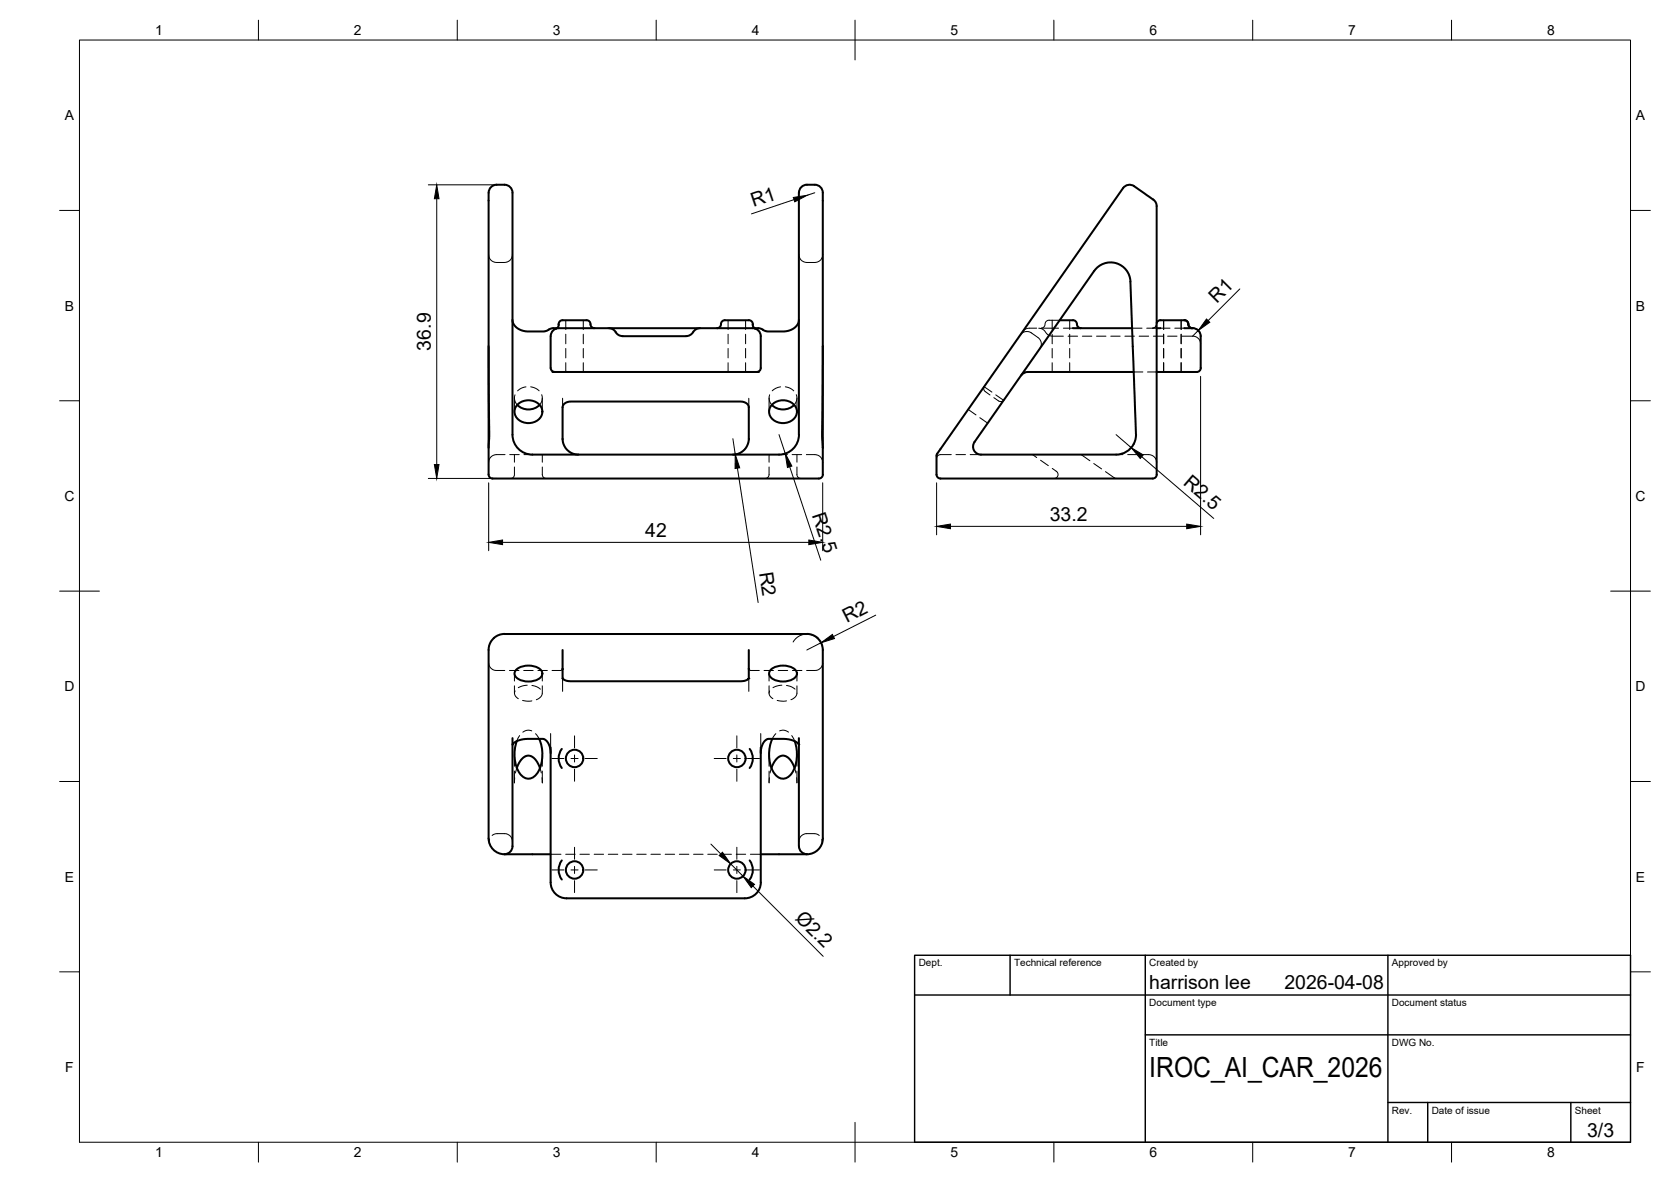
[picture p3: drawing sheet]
<svg xmlns="http://www.w3.org/2000/svg" width="420mm" height="297mm" viewBox="0 0 420 297" stroke-linecap="round" stroke-linejoin="round" font-family="sans-serif">
<!-- layer: Hidden -->
<g fill="none" stroke="#000" stroke-width=".25">
<path d="M122.9 64a2.02 2.02 0 0 0 2 2h2a2 2 0 0 0 2-2M200.9 64a2 2 0 0 0 2 2h2a2 2 0 0 0 2-2M129.5 99.2l-.1 1.4 .6 1.2M132.2 97.2l-1.1 .4-.9 .6M133.4 97.2l1.2 .4 1 .6M136.2 99.2l.1 1.4-.6 1.2M140 82.5h.5M142.3 80.5v2.3M142.3 84v2.4M142.3 87.6v2.3M142.3 91.2v2.3M146.7 80.5v2.3"/>
<path d="M146.7 84v2.4M146.7 87.6v2.3M146.7 91.2v2.3M183.1 80.5v2.3M183.1 84v2.4M183.1 87.6v2.3M183.1 91.2v2.3M187.5 80.5v2.3M187.5 84v2.4M187.5 87.6v2.3M187.5 91.2v2.3M189.3 82.5h.1"/>
<path d="M189.3 82.5h.4M193.5 99.2l-.1 1.4 .7 1.2M196.3 97.2l-1.2 .4-.9 .6M197.5 97.2l1.2 .4 .9 .6M200.2 99.2l.1 1.4-.6 1.2M247.4 97.2l2 1.3M247.5 97.1a.99 .99 0 0 0 .3 1.3l1.1 .9M249.9 99.9l1.2 .8a.99 .99 0 0 0 1.3-.2M250.4 99.2l2 1.4M256.6 84.2a1.97 1.97 0 0 1 2.7-.5l1.7 1.1a1.97 1.97 0 0 1 .5 2.8M260.7 82.5a4 4 0 0 0-3.6 .8M261.2 82.5a2.69 2.69 0 0 1 2.2 1.5l1.2 .5h2.8"/>
<path d="M261.9 82.5h4.3M264.6 80.5v2.3M264.6 84v2.4M264.6 87.6v2.3M264.6 91.2v2.3M266.5 80.5h-2.7a1.13 1.13 0 0 0-1.1 1.4l-.4 .4-.5 .2M267.4 82.5h2.4M268.6 84.5h2.4M269 80.5v2.3M269 84v2.4M269 87.6v2.3M269 91.2v2.3"/>
<path d="M272.1 84.5h2.4M275.7 84.5h2.4M279.3 84.5h2.4M282.9 84.5h2.3M284.6 82.5h2.5M285.1 93.5h2.3M286.4 84.5h2.4M288.3 82.5h2.5M288.5 93.5h2.3M290 84.5h2.4M291.8 82.5h2.4M291.8 80.5a1.12 1.12 0 0 0-1.1 1.3l-.4 .5-.5 .2a1.11 1.11 0 0 0 1-1.3"/>
<path d="M292.6 80.5v2.3M292.6 84v2.4M292.6 87.6v2.3M292.6 91.2v2.3M293.6 84.5h2.4M295.4 82.5h2.4M297 80.5v2.3M297 84v2.4M297 87.6v2.3M297 91.2v2.3M297.2 84.5h2.7a2 2 0 0 1 2 2M127 114.2h-2.1a2.02 2.02 0 0 0-2 2.1"/>
<path d="M128.2 114.2h2.4M129.3 117.4v1.9a1 1 0 0 1-.9 1M129.3 100v3.5M129.3 114.2v1.9M131.7 114.2h2.2M136.4 117.4v1.9a1.01 1.01 0 0 0 1 1M136.4 100v3.5M136.4 114.2v1.9M141.5 100.1v2.3M188.3 100.1v2.3M193.4 117.4v1.9a1.01 1.01 0 0 1-1 1M193.4 100v3.5"/>
<path d="M193.4 114.2v1.9M195.9 114.2h2.1M199.2 114.2h2.4M200.4 117.4v1.9a1 1 0 0 0 1 1M200.4 100v3.5M200.4 114.2v1.9M202.8 114.2h2.1a2 2 0 0 1 2 2.1M239.2 114.2h-2.7a1 1 0 0 0-1 1.1M240.4 114.2h2.4M243.4 102.9l2 1.4M243.9 114.2h2.8M246.4 105l1.9 1.3"/>
<path d="M259.6 114.2l1.1 .8M261.6 115.7l2 1.3M264.6 117.7l1 .7a.99 .99 0 0 1 .4 1.2 .99 .99 0 0 1-1 .7M271.8 114.2l2.2 1.6M275 116.5l2 1.3M278 118.5l2.3 1.6 .4 .2M280.6 114.2h1.7M283.5 114.2h2.4M287.1 114.2a3.9 3.9 0 0 1 2.8 .4l.6 .5 .3 1.2M122.9 166.5a1.97 1.97 0 0 0 2 2h2M128.1 168.5h2.4M129.3 169.3v1.8"/>
<path d="M129.3 172.3v1.9M129.5 173.6a1.45 1.45 0 0 0 .8 2M131.4 176l2.3 .1M131.7 168.5h2.3M132.6 172.2l-1.2 .2-1.1 .4M133.8 172.3l1.2 .3 .9 .6M135.3 168.5h2.3M136.4 172.3v1.9l-.2 .6-.5 .6-.8 .4M136.4 169.3v1.8M141.5 170.5h.1M141.5 170.5v3.2M141.5 168.1l-.5 .4h-2.2"/>
<path d="M188.3 168.1l.4 .4h2.2M188.3 170.5h.1M188.3 170.5v3.2M192.1 168.5h2.4M193.4 169.3v1.8M193.4 172.3v1.9M193.5 173.6a1.45 1.45 0 0 0 .8 2M195.4 176l2.4 .1M195.7 168.5h2.4M196.6 172.2l-1.1 .2-1.1 .4M197.8 172.3l1.2 .3 .9 .6M199.2 168.5h2.4"/>
<path d="M200.4 172.3v1.9l-.2 .6-.5 .6-.8 .4M200.4 169.3v1.8M206.9 166.5a1.97 1.97 0 0 1-2 2h-2.1M128.9 187.1h.1M129.3 193.8v2.9l.1-1.3M129.3 189.6v3M129.9 193l-.3 1.3M130.7 184.9l-.8 1.4M133.7 183.7l-1-.2-1.2 .5M134.7 184.4l.9 1.3M135.8 193l.3 1.3M136.4 193.8v2.9l-.1-1.3"/>
<path d="M136.4 189.6v3M138.5 184.3v3.5M191.3 184.3v3.5M193.4 193.8v2.9v-1.3M193.4 189.6v3M194 193l-.4 1.3M195.1 184.4l-.9 1.3M196 183.7l1.1-.2 1.2 .5M199.1 184.9l.7 1.4M199.8 193l.3 1.3M200.4 193.8v2.9l-.1-1.3M200.4 189.6v3"/>
<path d="M200.9 187.1h.1M123.1 210.9l.1 1.4M123.7 210l1.3-.5a3.7 3.7 0 0 1 3 .3l.5 .6 .4 1.1M138.5 214.7h2.6M142.2 214.7h2.4M145.8 214.7h2.4M149.4 214.7h2.4M153 214.7h2.3M156.5 214.7h2.4M160.1 214.7h2.4M163.7 214.7h2.4M167.3 214.7h2.3"/>
<path d="M170.8 214.7h2.4M174.4 214.7h2.4M178 214.7h2.3M181.5 214.7h2.4M185.1 214.7h2.4M188.7 214.7h2.6M206 210l-1.3-.5a3.7 3.7 0 0 0-2.9 .3l-.6 .6-.3 1.1M206.6 210.9l-.1 1.4"/>
</g>
<!-- layer: Visible -->
<g fill="none" stroke="#000" stroke-width=".51">
<path d="M122.9 48.4v70.8a1.5 1.5 0 0 0 1.8 1.1h80.3a1.81 1.81 0 0 0 1.8-.7l.1-7.1M124.9 46.4a3.6 3.6 0 0 1 3.4 .6l.5 .9 .1 .5M124.9 46.4a2 2 0 0 0-2 2M128.9 48.4v60.8a5 5 0 0 0 5 5M200.9 48.4v60.8a5 5 0 0 1-5 5h-62M200.9 48.4a2 2 0 0 1 2-2 3.6 3.6 0 0 1 3.4 .6l.5 .9 .1 .5M206.9 48.4v38.6M285.2 46.8l4.3 3a2.45 2.45 0 0 1 1.3 2l.1 67.4a1.53 1.53 0 0 1-2 1.1h-51.5a1.53 1.53 0 0 1-1.9-1.1v-4.6l.2-.6 46.7-66.7a2.01 2.01 0 0 1 2.8-.5M122.9 87l.1 21.4-.1 4.1M128.9 80.4l.1 .8 .6 .9 .8 .6 1.1 .4 1 .2h4.2l.9-.2a3.3 3.3 0 0 1 2.4-.6M138.9 93.5h.6M139.5 93.5h51.3"/>
<path d="M139.5 93.5a1.04 1.04 0 0 1-1-1v-8a2.29 2.29 0 0 1 2.9-2h47a2.64 2.64 0 0 1 2.8 1.4l.1 8.6a1.01 1.01 0 0 1-1 1M141.5 80.5h5.1a1.85 1.85 0 0 1 1.8 .6 1.21 1.21 0 0 0 1.1 1.4M141.5 80.5a1.19 1.19 0 0 0-1.1 1.4l-.6 .7M153.1 82.5l1.2 .4 1.1 1.2 1.1 .4h16l1.2-.4 1.5-1.5 .8-.1M180.3 82.5a1.15 1.15 0 0 0 1.1-1.4 2.13 2.13 0 0 1 2.1-.6h3.9a1.85 1.85 0 0 1 1.8 .6l.1 .8 .6 .7M200.9 80.4l-.2 .8-.6 .9-.8 .6-1.1 .4-1 .2h-4.2l-.9-.2a3.3 3.3 0 0 0-2.4-.6M206.9 87v25.5M206.9 87l-.2 21.4 .2 4.1M266.5 80.5h2.4a1.8 1.8 0 0 1 1.8 .6 1.25 1.25 0 0 0 1.1 1.4M269.8 82.5h14.8M285.1 93.5h-25a3.7 3.7 0 0 0-3.3 .8M290.8 82.5h1"/>
<path d="M290.8 81.2a2.01 2.01 0 0 1 2.2-.7h4.2a1.37 1.37 0 0 1 1.7 1.4l.5 .5 .4 .1M297.8 82.5h1.2a2.64 2.64 0 0 1 2.8 1.4l.1 8.6a1.5 1.5 0 0 1-1.9 1h-9.2M297.8 80.5a1.01 1.01 0 0 1 1 1M130 101.9a3.8 3.8 0 0 1 6.3 1 3.2 3.2 0 0 1-4.1 3.4 2.77 2.77 0 0 1-2.2-4.4zM130.1 101.8a4 4 0 0 0 5.6 0M188.3 110.2v-7.9l-.5-.8-.8-.5-43.8-.1-1.2 .5-.5 .9v8.7l.6 1.5 1 1 1 .5 1.4 .2M188.3 110.2l-.2 1.3-.9 1.5-1.4 1-1.5 .2M194 101.9a3.8 3.8 0 0 1 6.3 1 3.2 3.2 0 0 1-4.1 3.4 2.77 2.77 0 0 1-2.2-4.4zM194.1 101.8a4 4 0 0 0 5.6 0M245 111.1a2 2 0 0 0 1.7 3.1h33.9a4.9 4.9 0 0 0 5-4.4l-1.4-39a5 5 0 0 0-3.5-4.7 5 5 0 0 0-5.6 2l-30.1 43M126.9 159.3h76M126.9 159.3a4.1 4.1 0 0 0-3.7 2.4l-.3 1.4v47.6"/>
<path d="M202.9 159.3a4.1 4.1 0 0 1 3.7 2.5l.3 1.3v47.6M129.7 168.4a5 5 0 0 1 6.3 0 1.53 1.53 0 0 1-.9 2.4 5.1 5.1 0 0 1-5.4-.7 1.26 1.26 0 0 1 0-1.7zM141.5 163.4v7.1l.7 .5 1.1 .2 43.7-.1 .9-.3 .4-.3v-7.1M141.5 168.1v.1M188.3 168.1h.1M188.3 168.1v.1M193.7 168.4a5 5 0 0 1 6.3 0 1.53 1.53 0 0 1-.9 2.4 5.1 5.1 0 0 1-5.4-.7 1.26 1.26 0 0 1 0-1.7zM128.9 185.5v27.2a2 2 0 0 1-2 2M128.9 187.1l.9-.8 1.8-.5 5-.1 .8 .5 .6 .8 .5 2.3M129.9 193l.7-1.5 .6-.7 .6-.6 .9-.3 .9 .1 1 .9 1.2 2.1M135.6 185.7a9.3 9.3 0 0 1-.7 8.9 2.42 2.42 0 0 1-4.2-.3 9.4 9.4 0 0 1-.8-8M138.5 187.8v33.9"/>
<path d="M141.3 188.2a4 4 0 0 0 0 4.8M188.5 188.2a4 4 0 0 1 0 4.8M191.3 187.8v33.9M194 193l1.1-2.1 .7-.7 .9-.3 .9 .1 .9 .8 .6 .7 .7 1.5M194.2 185.7a9.3 9.3 0 0 0 .7 8.9 2.42 2.42 0 0 0 4.2-.3 9.4 9.4 0 0 0 .7-8M200.9 185.5v27.2a2.04 2.04 0 0 0 2 2M200.9 187.1l-1-.8-1.8-.5-5-.1-.8 .5-.6 .8-.4 2.3M122.9 210.7a4 4 0 0 0 4 4M126.9 214.7h11.6M141.3 216.2a4 4 0 0 0 0 4.8M188.5 216.2a4 4 0 0 1 0 4.8M191.3 214.7h11.6"/>
<path d="M206.9 210.7a4 4 0 0 1-4 4M138.5 221.7a4 4 0 0 0 4 4h44.8M191.3 221.7a4 4 0 0 1-4 4"/>
<circle cx="144.5" cy="190.6" r="2.19"/>
<circle cx="185.3" cy="190.6" r="2.19"/>
<circle cx="144.5" cy="218.6" r="2.19"/>
<circle cx="185.3" cy="218.6" r="2.19"/>
</g>
<!-- layer: BORDER -->
<g fill="none" stroke="#000" stroke-width=".25">
<path d="M20 10.1h390v276.9h-390zM65 5.1v5M115 5.1v5M165 5.1v5M215 5.1v10M265 5.1v5M315 5.1v5M365 5.1v5M15 52.9h5M410 52.9h5M15 100.7h5M410 100.7h5"/>
<path d="M15 148.6h10M405 148.6h10M15 196.4h5M410 196.4h5M15 244.2h5M410 244.2h5M65 287v5M115 287v5M165 287v5M215 282.1v9.9M265 287v5M315 287v5"/>
<path d="M365 287v5"/>
</g>
<!-- layer: TITLEBLOCK -->
<path d="M230 240.1h180v46.9h-180zM230 250h180M254 240.1v9.9M288 240.1v46.9M349 240.1v46.9M288 260.1h122M349 277.1h61M359 277.1v9.9M395 277.1v9.9" fill="none" stroke="#000" stroke-width=".36"/>
<!-- layer: Smart Centers -->
<g fill="none" stroke="#000" stroke-width=".25">
<path d="M138.8 190.6h3M143.6 190.6h1.8M144.5 184.9v3M144.5 189.7v1.8M144.5 193.3v3M147.2 190.6h3M179.6 190.6h3M184.4 190.6h1.8M185.3 184.9v3M185.3 189.7v1.8M185.3 193.3v3M187.9 190.6h3.1"/>
<path d="M138.8 218.6h3M143.6 218.6h1.8M144.5 212.9v3M144.5 217.7v1.8M147.2 218.6h3M179.6 218.6h3M184.4 218.6h1.8M185.3 212.9v3M185.3 217.7v1.8M187.9 218.6h3.1M144.5 221.3v3M185.3 221.3v3"/>
</g>
<!-- layer: FD_Dimensions -->
<g fill="none" stroke="#000" stroke-width=".25">
<path d="M107.7 46.4h17.1M109.8 49.9v66.8M199.6 50.2l-10.6 3.5M204.9 48.4l-1.9 .7M311.7 72.6l-7.9 8M299.4 82.5a2 2 0 0 1 2.5 2M301.3 83.1l-1.4 1.4M301.9 94.6v39.8M184.3 110.2l.6 4M185.4 117.7l5.2 33.7M195.9 109.2l1.5 4.8M198.6 117.3l7.8 23.5"/>
<path d="M280.6 109.2l3.8 3.3M287.1 114.8l18.1 15.5M107.7 120.2h17.1M122.9 121.3v17.1M126.4 136.3h77M206.9 121.3v17.1M235.5 121.3v13.1M239 132.3h59.4M220.2 154.6l-10.6 5.4M199.4 161.3a4 4 0 0 1 4.6-1.8 4 4 0 0 1 2.9 4.1M206.4 161.5l-3.5 1.9M178.8 212.1l2.4 2.5"/>
<path d="M183.7 217.1l3.1 3.1M189.3 222.6l17.7 17.7"/>
</g>
<g fill="#000" stroke="#000" stroke-width=".25">
<path d="M109.8 46.4l.6 3.5h-1.2zM199.5 49.6l3.5-.5-3.2 1.6zM303.4 80.2l.8 .8-2.9 2.1zM109.2 116.7h1.2l-.6 3.5zM184.9 114.2l1.1 3.4-1.2 .1zM197.4 114l1.7 3.1-1.1 .4zM284.4 112.5l3.1 1.8-.8 .9zM122.9 136.3l3.5-.6v1.2zM203.4 135.7l3.5 .6-3.5 .6zM235.5 132.3l3.5-.6v1.2zM298.4 131.7l3.5 .6-3.5 .6zM206.4 161.5l2.9-2.1 .5 1.1z"/>
<path d="M181.7 214.2l2 2.9-2.9-2.1zM186.8 220.2l2.9 2-.8 .9z"/>
</g>
<text font-size="7" x="289" y="270.6">IROC_AI_CAR_2026</text>
<g font-size="4.9">
<text x="189.5" y="52.1" transform="rotate(-19 189.5 52.1)">R1</text>
<text x="306" y="76.4" transform="rotate(-45 306 76.4)">R1</text>
<text x="108.4" y="88.1" transform="rotate(-90 108.4 88.1)">36.9</text>
<text x="297.4" y="121.7" transform="rotate(41 297.4 121.7)">R2.5</text>
<text x="204.1" y="129.4" transform="rotate(72 204.1 129.4)">R2.5</text>
<text x="263.9" y="130.8">33.2</text>
<text x="162.2" y="134.9">42</text>
<text x="190.9" y="143.9" transform="rotate(81 190.9 143.9)">R2</text>
<text x="213" y="156.7" transform="rotate(-27 213 156.7)">R2</text>
<text x="199.8" y="230.9" transform="rotate(45 199.8 230.9)">Ø2.2</text>
<text x="289" y="248.5">harrison lee</text>
<text x="323" y="248.5">2026-04-08</text>
<text x="399.1" y="285.7">3/3</text>
</g>
<g font-size="3.5">
<text x="39" y="8.8">1</text>
<text x="89" y="8.8">2</text>
<text x="139" y="8.8">3</text>
<text x="189" y="8.8">4</text>
<text x="239" y="8.8">5</text>
<text x="289" y="8.8">6</text>
<text x="339" y="8.8">7</text>
<text x="389" y="8.8">8</text>
<text x="16.3" y="30.2">A</text>
<text x="411.3" y="30.2">A</text>
<text x="16.3" y="78">B</text>
<text x="411.3" y="78">B</text>
<text x="16.2" y="125.9">C</text>
<text x="411.2" y="125.9">C</text>
<text x="16.2" y="173.7">D</text>
<text x="411.2" y="173.7">D</text>
<text x="16.3" y="221.6">E</text>
<text x="411.3" y="221.6">E</text>
<text x="16.4" y="269.4">F</text>
<text x="411.4" y="269.4">F</text>
<text x="39" y="290.8">1</text>
<text x="89" y="290.8">2</text>
<text x="139" y="290.8">3</text>
<text x="189" y="290.8">4</text>
<text x="239" y="290.8">5</text>
<text x="289" y="290.8">6</text>
<text x="339" y="290.8">7</text>
<text x="389" y="290.8">8</text>
</g>
<g font-size="2.5">
<text x="231" y="242.9">Dept.</text>
<text x="255" y="242.9">Technical reference</text>
<text x="289" y="242.9">Created by</text>
<text x="350" y="242.9">Approved by</text>
<text x="289" y="252.8">Document type</text>
<text x="350" y="252.8">Document status</text>
<text x="289" y="262.9">Title</text>
<text x="350" y="262.9">DWG No.</text>
<text x="350" y="279.9">Rev.</text>
<text x="360" y="279.9">Date of issue</text>
<text x="396" y="279.9">Sheet</text>
</g>
</svg>
